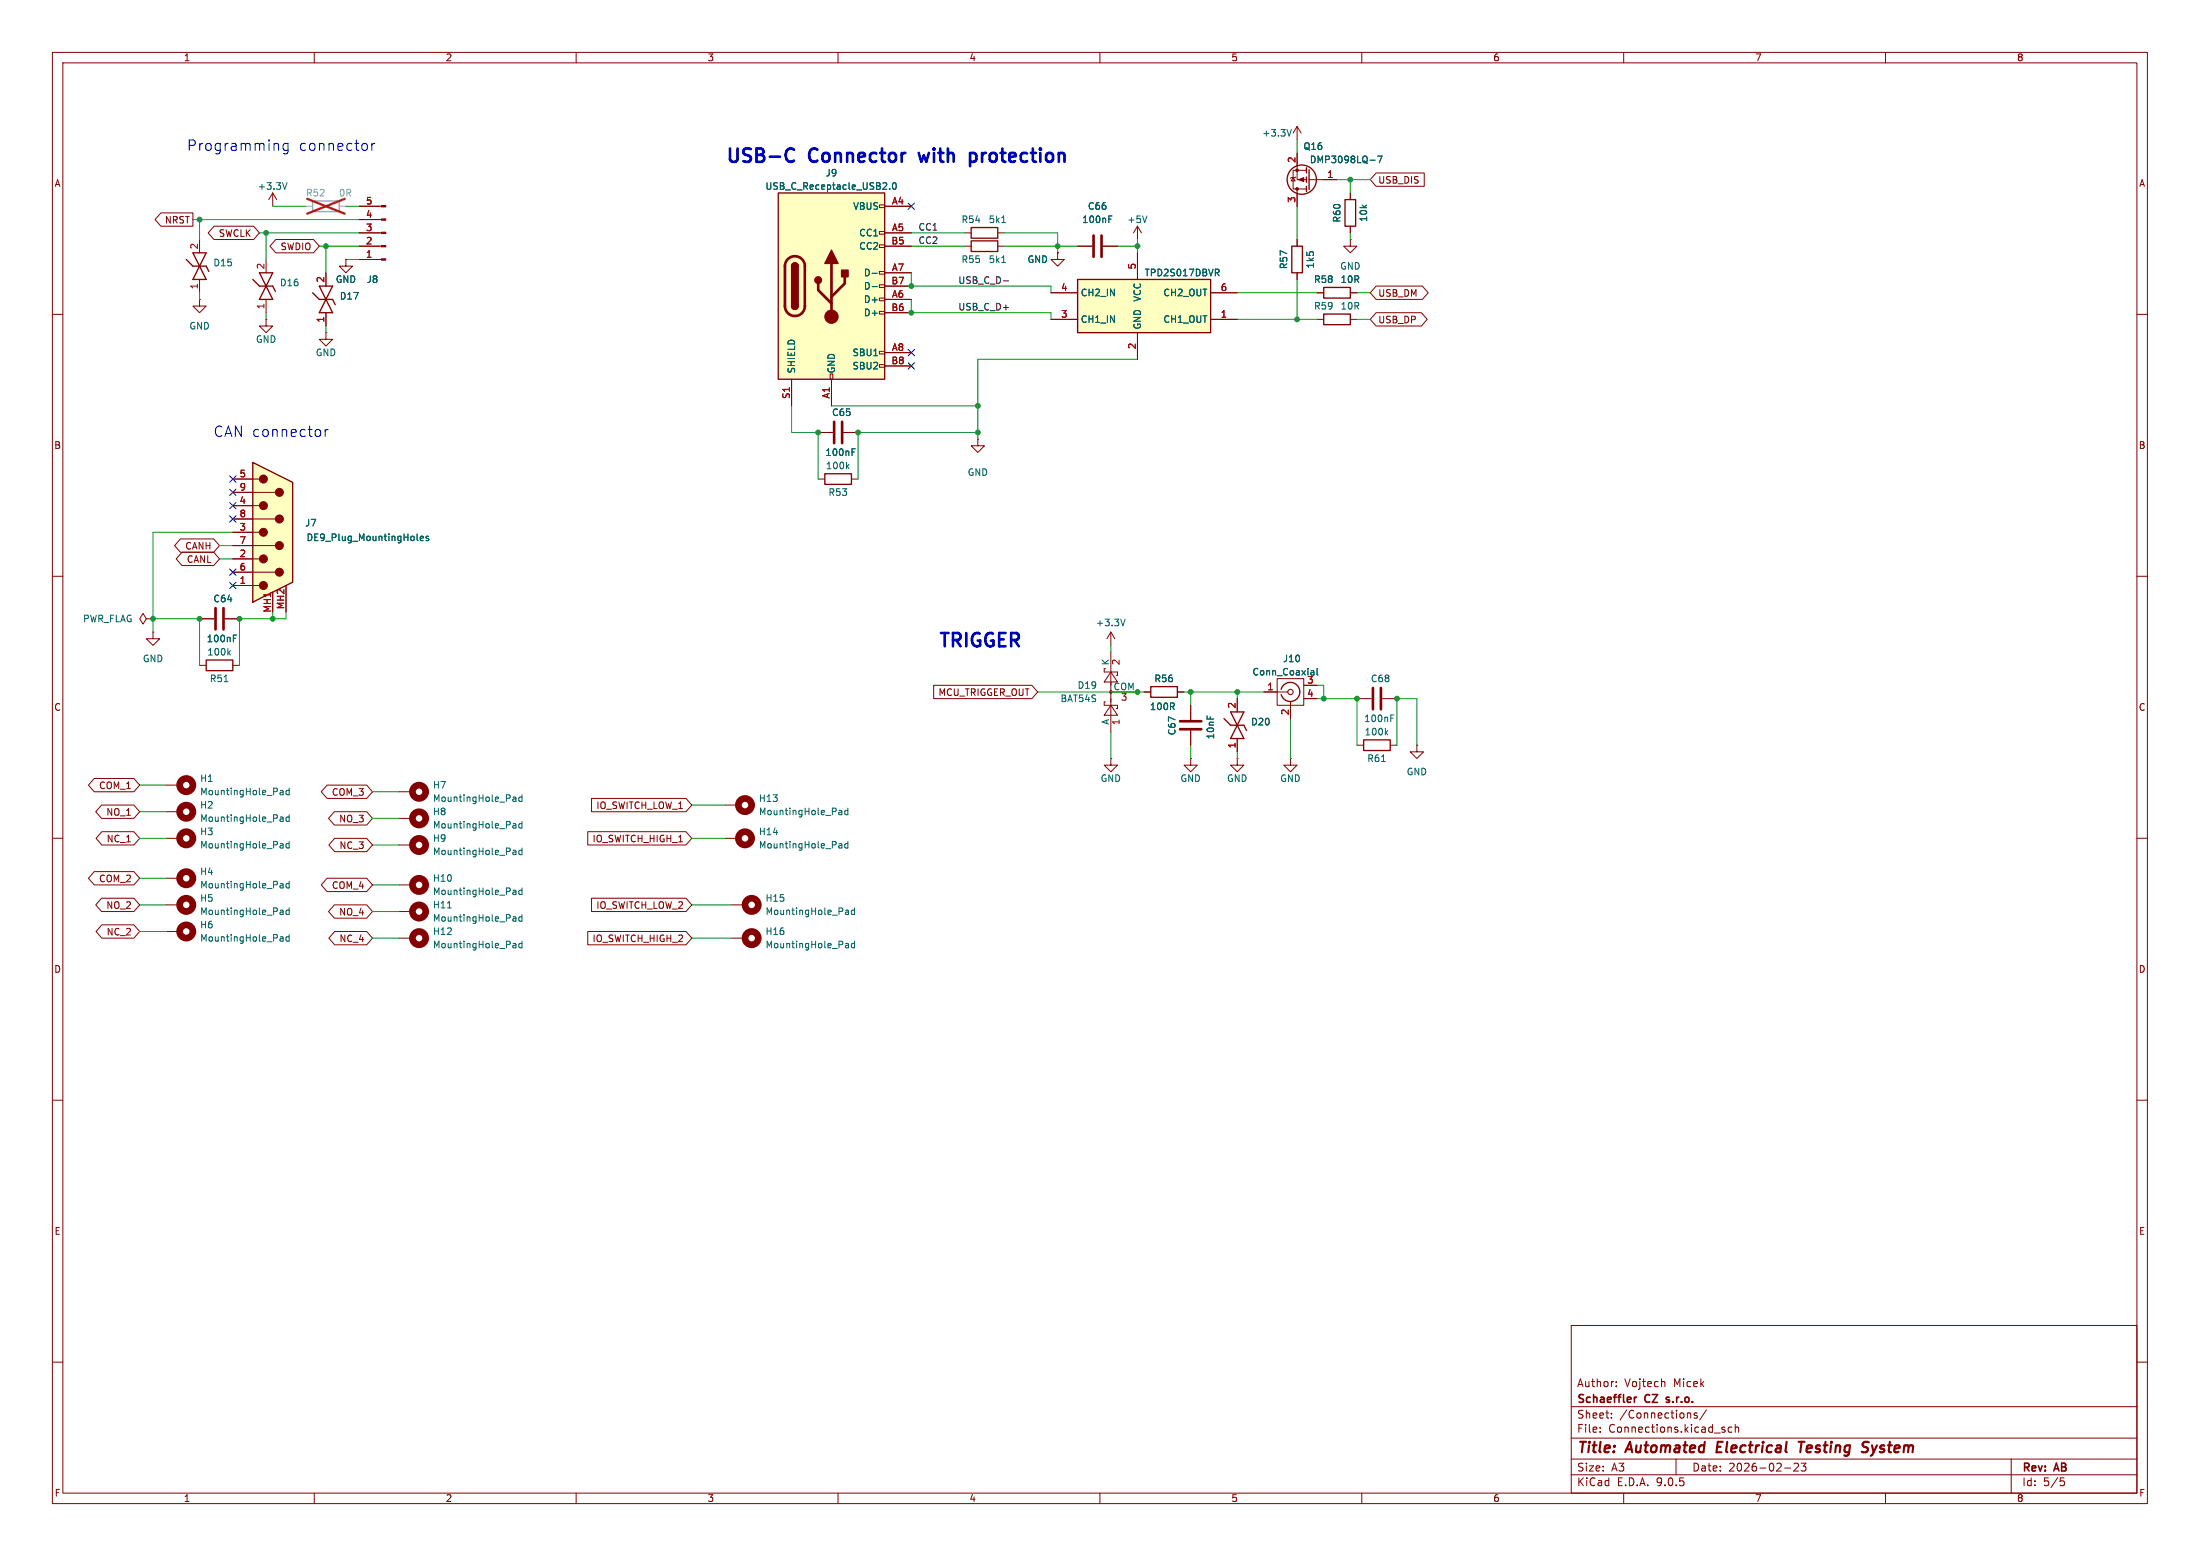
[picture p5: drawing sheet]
<svg xmlns="http://www.w3.org/2000/svg" width="297mm" height="210mm" viewBox="0 0 297 210" stroke-linecap="round" stroke-linejoin="round" font-family="sans-serif">
<g fill="none" stroke="#840000" stroke-width=".14">
<path d="M7.1 7.1h282.8v195.8h-282.8zM8.5 8.5h280v193h-280zM42.4 7.1v1.4M77.8 7.1v1.4M113.1 7.1v1.4M148.5 7.1v1.4M183.8 7.1v1.4M219.2 7.1v1.4M254.6 7.1v1.4M26.9 32.3v1.8M26.9 37.7v1.8M35.9 35v1.8"/>
<path d="M130.2 31.4h.9M130.2 33.2h.9M134.7 31.4h.9M134.7 33.2h.9M175.1 32.3v.9M175.1 36.8v.9M7.1 42.4h1.4M26.9 40.4v.9h.9l-.9 .9-.9-.9h.9M26.9 40.4h.1M35.9 40.4v1.8M44 44.9v.9h.9l-.9 .9-.9-.9h.9M44 44.9h.1"/>
<path d="M288.5 42.4h1.4M7.1 77.8h1.4M288.5 77.8h1.4M20.7 85.3v.9h.9l-.9 .9-.9-.9h.9M20.7 85.3h.1M154.5 93.4h.9M158.9 93.4h.9M160.7 95.2v2M160.7 98.6v2M167 94.3v1.8M167 99.7v1.8M170.6 93.4h3.3"/>
<path d="M172.4 91.6h3.6v3.6h-3.6zM174.2 94.6v2.4M176 92.5h1.8M176 94.3h1.8M7.1 113.1h1.4M22.5 118.5h1.7M97.9 108.7h1.8M97.9 113.1h1.8M167 102.4v.9h.9l-.9 .9-.9-.9h.9M167 102.4h.1M174.2 102.4v.9h.9l-.9 .9-.9-.9h.9M174.2 102.4h.1"/>
<path d="M191.3 100.6v.9h.9l-.9 .9-.9-.9h.9M191.3 100.6h.1M288.5 113.1h1.4M98.8 122.1h1.8M7.1 148.5h1.4M288.5 148.5h1.4M212.1 178.9h76.4v22.6h-76.4zM7.1 183.8h1.4M212.1 199h76.4M212.1 196.9h76.4M212.1 194.1h76.4M212.1 189.9h76.4"/>
<path d="M216 193.2v.1M216 192.7v.1M217.5 191.3v.1M217.5 190.7v.1M218.2 187.1v.1M218.2 186.5v.1M224.6 186.5l.2 .1v.6M226.3 196.9v2.1M228.2 190.7l.1 .7M229.1 190.7h-.2l-.2 .1 .1 .2 .3 .1v.3h-.4M230.4 190.3l-.9 1.4M232.6 193h.2l.1 .2-.2 .1h-.2"/>
<path d="M232.6 192.6l.2 .1M233.8 192.7l-.3-.1-.2 .2 .1 .5h.4M234.3 192.7l.1-.1 .3 .1v.6M234.3 192.2v1.1M240.9 198.1h.8M242.2 197.6l.4-.1 .1 .1 .1 .2-.7 .7h.7M243.2 197.5h.6l-.3 .4 .3 .1v.4l-.2 .1-.4-.1M271.5 196.9v4.6M278.2 199.5h.5M278.3 199.9h.2l.2 .2-.1 .4h-.3M288.5 183.8h1.4M42.4 201.5v1.4"/>
<path d="M77.8 201.5v1.4M113.1 201.5v1.4M148.5 201.5v1.4M183.8 201.5v1.4M219.2 201.5v1.4M254.6 201.5v1.4"/>
<circle cx="174.2" cy="93.4" r=".36"/>
</g>
<path d="M231.9 194.6l-.2 1.4h.7M242.8 194.6h.8M243.2 194.6l-.2 1.4M251.7 195.3l.4 .1a.36 .36 0 0 1 .1 .4 .36 .36 0 0 1-.3 .2h-.4M251.8 194.6l.5 .1M252.7 196.4l-.2 .1" fill="none" stroke="#840000" stroke-width=".28"/>
<path d="M220.6 188.6v.7M220.9 188.6h-.2l-.1 .2M224.9 189.2l.1 .1M225 188.6v.3" fill="none" stroke="#840000" stroke-width=".21"/>
<g fill="none" stroke="#840000" stroke-width=".9">
<circle cx="25.1" cy="118.5" r=".9"/>
<circle cx="100.6" cy="113.1" r=".9"/>
<circle cx="100.6" cy="108.7" r=".9"/>
<circle cx="101.5" cy="122.1" r=".9"/>
</g>
<g fill="none" stroke="#006464" stroke-width=".14">
<path d="M135.2 30h.5M135.2 35.4h.5M177.1 90.5l.3 .1v.5M177.4 90.7l-.3 .1M177.8 90.2v.8l.1 .1M37.9 119.2l.3 .1v.5M38.2 119.8h-.3M38.2 119.5h-.3M39 119.3l-.2-.1-.2 .2 .1 .4h.3M39 118.9v.9M113.4 109.4l.3 .1v.5M113.4 113.9l.3 .1v.5"/>
<path d="M113.7 109.9l-.3 .1M113.7 109.6h-.3M113.7 114.4l-.3 .1M113.7 114.1h-.3M114.5 109.4h-.3l-.2 .1 .1 .4h.4M114.5 109.1v.9M114.5 113.6v.9M114.5 113.9h-.3l-.2 .1 .1 .4h.4M114.3 122.8l.2 .1 .1 .5M114.6 123.4h-.3M114.6 123.1h-.3M115.4 122.9l-.3-.1-.2 .2 .1 .4h.4"/>
<path d="M115.4 122.5v.9"/>
</g>
<path d="M25.1 35l.9 .9h1.8l.4 .7M26 34.1h1.8l-1.8 3.6h1.8zM34.1 37.7l.9 .9h1.8l.4 .7M35 36.8h1.8l-1.8 3.6h1.8zM131.1 30.7h3.6v1.4h-3.6zM131.1 32.5h3.6v1.4h-3.6zM174.4 33.2h1.4v3.6h-1.4zM155.4 92.7h3.5v1.4h-3.5zM165.2 97l.9 .9h1.8l.4 .7M166.1 96.1h1.8l-1.8 3.6h1.8zM173 93a1.28 1.28 0 0 1 1.9-.7 1.28 1.28 0 0 1 0 2.1 1.28 1.28 0 0 1-1.9-.7" fill="none" stroke="#840000" stroke-width=".18"/>
<path d="M159.3 97.3h2.9M159.3 98.4h2.9" fill="none" stroke="#840000" stroke-width=".36"/>
<path d="M105.1 26h14.3v25.2h-14.3z" fill="#ffffc2"/>
<g fill="none" stroke="#840000" stroke-width=".14">
<path d="M44 36.8v1.8M46.7 35v.9h.9l-.9 .9-.9-.9h.9M46.7 35h.1M48.5 27.8h3M48.5 31.4h3M48.5 33.2h3M48.5 35h3M48.5 29.6h3M118.7 27.7h.7v.3h-.7zM118.7 31.3h.7v.3h-.7zM118.7 33h.7v.4h-.7zM118.7 36.6h.7v.4h-.7z"/>
<path d="M118.7 38.4h.7v.4h-.7zM119.4 27.8h3.6M119.4 31.4h3.6M119.4 33.2h3.6M119.4 36.8h3.6M119.4 38.6h3.6M142.8 34.1v.9h.9l-.9 .9-.9-.9h.9M142.8 34.1h.1M35.9 43.1v.9h.9l-.9 .9-.9-.9h.9M35.9 43.1h.1M44 42.2v1.8M106.9 51.2v3.6"/>
<path d="M110.5 58.4h1.9M112.1 50.5h.3v.7h-.3zM112.3 51.2v3.6M113.9 58.4h1.9M118.7 40.2h.7v.4h-.7zM118.7 42h.7v.4h-.7zM118.7 47.4h.7v.4h-.7zM118.7 49.2h.7v.4h-.7zM119.4 40.4h3.6M119.4 42.2h3.6M119.4 47.6h3.6M119.4 49.4h3.6"/>
<path d="M132 59.3v.9h.9l-.9 .9-.9-.9h.9M132 59.3h.1M110.5 64.7h.9M114.9 64.7h.9M19.8 83.5l-.5-.7-.4 .7 .4 .7 .5-.7h.9M20.7 83.5h.1M150 85.3l-.6 .9M150 85.3l.5 .9M150 85.3v1.8M183.2 94.3h2M186.6 94.3h2M22.5 113.1h1.7"/>
<path d="M22.5 109.6h1.7M22.5 106h1.7M53.9 110.5h1.8M53.9 106.9h1.8M53.9 114h1.8M53.9 119.4h1.8M160.7 102.4v.9h.9l-.9 .9-.9-.9h.9M160.7 102.4h.1M183.2 100.6h.9M187.7 100.6h.9M22.5 122.1h1.7M53.9 123h1.8"/>
</g>
<path d="M42.2 39.5l.9 .9h1.8l.4 .7M43.1 38.6h1.8l-1.8 3.6h1.8zM105.1 26h14.3v25.2h-14.3zM106.9 35.9a.45 .45 0 0 1 .4-.4 .45 .45 0 0 1 .5 .4M106.9 41.3a.45 .45 0 0 0 .4 .5 .45 .45 0 0 0 .5-.5M111.4 63.9h3.5v1.5h-3.5zM184.1 99.9h3.6v1.4h-3.6z" fill="none" stroke="#840000" stroke-width=".18"/>
<path d="M106.4 35a1.35 1.35 0 0 1 1.4-.3 1.35 1.35 0 0 1 .9 1.2v5.4a1.35 1.35 0 0 1-1.4 1.3 1.35 1.35 0 0 1-1.3-1.3v-5.5l.1-.4zM110.5 38.3v.9l1.8 1.7M112.3 35.6v7.1M114 37.4v.9l-1.7 1.8M112.6 56.9v2.9M113.7 56.9v2.9M185.3 92.9v2.8M186.4 92.9v2.8" fill="none" stroke="#840000" stroke-width=".36"/>
<g fill="#840000" stroke="#840000" stroke-width=".18">
<path d="M106.9 35.9h.9v5.4h-.9z"/>
<path d="M107 35.6a.45 .45 0 0 1 .5-.1 .45 .45 0 0 1 .3 .4h-.9z"/>
<path d="M106.9 41.3h.9a.45 .45 0 0 1-.5 .5 .45 .45 0 0 1-.4-.5z"/>
<path d="M112.3 33.8l.8 1.8h-1.7z"/>
<path d="M113.6 36.5h.9v.9h-.9z"/>
<circle cx="110.5" cy="37.8" r=".45"/>
</g>
<g fill="#840000" stroke="#840000" stroke-width=".14">
<path d="M51.5 34.9h.6v.2h-.6z"/>
<path d="M51.5 33.1h.6v.2h-.6z"/>
<path d="M51.5 31.3h.6v.2h-.6z"/>
<path d="M51.5 29.5h.6v.2h-.6z"/>
<path d="M51.5 27.7h.6v.2h-.6z"/>
<circle cx="112.3" cy="42.7" r=".9"/>
</g>
<g fill="none" stroke="#006464" stroke-width=".14">
<path d="M117.7 36.9h.7M117.7 38.7h.7M120.1 25.5v.1M120.6 24.7h.1a.48 .48 0 0 1 .3 .4 .48 .48 0 0 1-.3 .5 .6 .6 0 0 1-.1-.9zM114.4 62.9l.2 .4M114.6 62.7l-.3 .3M115 61h.3M115 60.6h.5M151.9 83.6l-.3 .9M187.1 98.8l.3 .4M187.4 98.6l-.4 .3M187.8 96.9h.3"/>
<path d="M187.8 96.5h.4M37.9 106.7l.3 .1v.5M37.9 110.3l.3 .1v.5M37.9 113.9l.3 .1v.5M38.2 114.4l-.3 .1M38.2 114.1h-.3M38.2 110.8l-.3 .1M38.2 110.5h-.3M38.2 107.2l-.3 .1M38.2 106.9h-.3M39 106.4v.9M39 110v.9"/>
<path d="M39 113.6v.9M39 106.7h-.2l-.2 .1 .1 .4h.3M39 110.3h-.2l-.2 .1 .1 .4h.3M39 113.9h-.2l-.2 .1 .1 .4h.3M69.4 107.6h.2l.1 .6M69.4 111.2h.2l.1 .6M69.4 114.8h.2l.1 .6M69.7 111.7l-.3 .1M69.7 111.4h-.3M69.7 108.1l-.3 .1M69.7 107.8h-.3M69.7 115.3l-.3 .1"/>
<path d="M69.7 115h-.3M70.5 111.2h-.3l-.2 .1 .1 .4h.4M70.5 107.3v.9M70.5 110.9v.9M70.5 114.5v.9M70.5 119.8v.9M70.5 107.6h-.3l-.2 .1 .1 .4h.4M70.5 114.8h-.3l-.2 .1 .1 .4h.4M186.5 102.8h.5M37.9 122.8l.3 .1v.5M38.2 123.4h-.3M38.2 123.1h-.3"/>
<path d="M39 122.9l-.2-.1-.2 .2 .1 .4h.3M39 122.5v.9M60.4 122.5h.5M69.4 120.1l.2 .1 .1 .5M69.4 123.7l.2 .1 .1 .5M69.7 120.7h-.3M69.7 120.4h-.3M69.7 124.3h-.3M69.7 123.9l-.3 .1M70.5 123.4v.9M70.5 120.2l-.3-.1-.2 .2 .1 .4h.4M70.5 123.8l-.3-.1-.2 .2 .1 .4h.4"/>
</g>
<g fill="none" stroke="#840000" stroke-width=".9">
<circle cx="25.1" cy="113.1" r=".9"/>
<circle cx="25.1" cy="106" r=".9"/>
<circle cx="25.1" cy="109.6" r=".9"/>
<circle cx="56.6" cy="114" r=".9"/>
<circle cx="56.6" cy="106.9" r=".9"/>
<circle cx="56.6" cy="119.4" r=".9"/>
<circle cx="56.6" cy="110.5" r=".9"/>
<circle cx="25.1" cy="122.1" r=".9"/>
<circle cx="56.6" cy="123" r=".9"/>
</g>
<path d="M34.1 62.4l5.4 2.7v13.5l-5.4 2.7z" fill="#ffffc2"/>
<g fill="none" stroke="#840000" stroke-width=".14">
<path d="M36.8 26v1.8M36.8 26l-.5 .9M36.8 26l.6 .9M145.5 33.2h2M148.9 33.2h2M153.6 30.5l-.6 .9M153.6 30.5l.5 .9M153.6 30.5v1.8M31.4 64.7h3.6M31.4 66.5h5.8M31.4 68.2h3.6M31.4 70h5.8"/>
<path d="M31.4 71.8h3.6M31.4 73.6h5.8M31.4 75.4h3.6M31.4 77.2h5.8M31.4 79h3.6M36.8 79.9v2.7M38.6 79v3.6M26.9 89.8h.9M26.9 83.5h2M30.4 83.5h1.9M31.4 89.8h.9M149.2 94.7h-.1v.5h1.8v.4h-.2"/>
<path d="M149.2 90.2h-.1v.5h1.8v.4h-.2M150 95.2l.9 1.3h-1.8zM150 90.7l.9 1.3h-1.8zM150 88v10.8M150 93.4h3.6M150 102.4v.9h.9l-.9 .9-.9-.9h.9M150 102.4h.1M22.5 125.7h1.7M53.9 126.6h1.8M98.8 126.6h1.8"/>
</g>
<path d="M34.1 62.4l5.4 2.7v13.5l-5.4 2.7zM27.8 89.1h3.6v1.4h-3.6z" fill="none" stroke="#840000" stroke-width=".18"/>
<g fill="#840000" stroke="#840000" stroke-width=".14">
<circle cx="35.6" cy="64.7" r=".54"/>
<circle cx="35.6" cy="68.2" r=".54"/>
<circle cx="35.6" cy="71.8" r=".54"/>
<circle cx="35.6" cy="75.4" r=".54"/>
<circle cx="35.6" cy="79" r=".54"/>
<circle cx="37.7" cy="66.5" r=".54"/>
<circle cx="37.7" cy="70" r=".54"/>
<circle cx="37.7" cy="73.6" r=".54"/>
<circle cx="37.7" cy="77.2" r=".54"/>
<circle cx="150" cy="93.4" r=".18"/>
</g>
<g fill="none" stroke="#006464" stroke-width=".14">
<path d="M38.7 24.7l-.3 .9M149.7 29.6h.3M149.7 29.1h.4M154.8 29.1l-.3 .9M56.4 72.9v.1M56.7 72.7l.5-.1-.1-.2h-.2l-.2 .1 .1 .4h.3M57.8 72.4h-.2l-.1 .1 .1 .1 .2 .1v.2h-.3M30.3 92h.5M30.9 88.1l.2 .3M31.1 87.8l-.3 .4M31.5 86.1h.3M31.5 85.7h.4"/>
<path d="M37.9 126.4l.3 .1v.5M38.2 127h-.3M38.2 126.6l-.3 .1M39 126.5l-.2-.1-.2 .2 .1 .4h.3M39 126.1v.9M69.4 127.3l.2 .1 .1 .5M69.7 127.9h-.3M69.7 127.5l-.3 .1M70.5 127.4l-.3-.1-.2 .2 .1 .4h.4M70.5 127v.9M114.3 127.3l.2 .1 .1 .5M114.6 127.9h-.3"/>
<path d="M114.6 127.5l-.3 .1M115.4 127.4l-.3-.1-.2 .2 .1 .4h.4M115.4 127v.9"/>
</g>
<g fill="none" stroke="#840000" stroke-width=".9">
<circle cx="25.1" cy="125.7" r=".9"/>
<circle cx="56.6" cy="126.6" r=".9"/>
<circle cx="101.5" cy="126.6" r=".9"/>
</g>
<path d="M42.2 27.1h3.6v1.5h-3.6z" fill="none" stroke="#a1a1a1" stroke-width=".18"/>
<path d="M41.3 27.8h.9M45.8 27.8h.9" fill="none" stroke="#a1a1a1" stroke-width=".14"/>
<path d="M41.5 26.8l5 2M46.5 26.8l-5 2" fill="none" stroke="#e12e31" stroke-width=".32"/>
<path d="M147.6 31.8v2.9M148.7 31.8v2.9M29.1 82.1v2.9M30.2 82.1v2.9" fill="none" stroke="#840000" stroke-width=".36"/>
<path d="M145.5 37.7h17.9v7.2h-17.9z" fill="#ffffc2"/>
<g fill="none" stroke="#840000" stroke-width=".18">
<path d="M145.5 37.7h17.9v7.2h-17.9zM176.4 22.6v.7M176.4 23.9v.7M176.4 25.1v.8M176.7 22.9v2.7M178.7 38.8h3.6v1.4h-3.6zM181.6 26.9h1.4v3.6h-1.4zM178.7 42.4h3.6v1.4h-3.6z"/>
<circle cx="175.7" cy="24.2" r="1.98"/>
</g>
<g fill="none" stroke="#840000" stroke-width=".14">
<path d="M175.1 17.1l-.5 .9M175.1 17.1l.5 .9M175.1 17.1v1.8M21.7 28.7h4.3v1.8h-4.3l-.8-.9zM28.9 30.5h5.3l.8 .9-.8 .9h-5.3l-.8-.9zM37.2 32.3h5.1l.8 .9-.8 .9h-5.1l-.8-.9zM44 36.8v1.8M46.7 35h.1M48.5 27.8h2.7M48.5 31.4h2.7M48.5 33.2h2.7M48.5 35h2.7"/>
<path d="M48.5 29.6h2.7M119.4 27.8h3.6M119.4 31.4h3.6M119.4 33.2h3.6M119.4 36.8h3.6M119.4 38.6h3.6M141.9 39.5h3.6M142.8 34.1h.1M145.5 33.2h2M148.9 33.2h2M153.6 34.1v3.6M163.4 39.5h3.6"/>
<path d="M174.6 24l.2 .4h-.5zM174.9 23.9l-.7 .2M175.1 20.7v3.5h1.3M175.1 25.5v2.3M175.1 32.3v.9M175.1 36.8v.9M176.4 23h-1.8v2.5h1.8M176.7 24.2h3.8M177.8 39.5h.9M182.3 32.3v.9h.9l-.9 .9-.9-.9h.9M182.3 32.3h.1M182.3 39.5h.9"/>
<path d="M182.3 26v.9M182.3 30.5v.9M185.8 38.6h6.2l.8 .9-.8 .9h-6.2l-.8-.9zM185.8 23.3h6.5v1.8h-6.5l-.8-.9zM44 42.2v1.8M106.9 51.2v3.6M110.5 58.4h1.9M112.3 51.2v3.6M113.9 58.4h1.9M119.4 40.4h3.6M119.4 42.2h3.6M119.4 47.6h3.6"/>
<path d="M119.4 49.4h3.6M141.9 43.1h3.6M153.6 44.9v3.6M163.4 43.1h3.6M177.8 43.1h.9M182.3 43.1h.9M185.8 42.2h6.1l.8 .9-.8 .9h-6.1l-.8-.9zM24.4 72.7h4.4l.8 .9-.8 .9h-4.4l-.8-.9zM24.6 74.5h4.2l.8 .9-.8 .9h-4.2l-.8-.9zM31.4 64.7h2.7M31.4 66.5h2.7M31.4 68.2h2.7"/>
<path d="M31.4 70h2.7M31.4 71.8h2.7M31.4 73.6h2.7M31.4 75.4h2.7M31.4 77.2h2.7M31.4 79h2.7M36.8 79.9v2.7M38.6 79v3.6M26.9 83.5h2M30.4 83.5h1.9M126 92.5h13.3l.8 .9-.8 .9h-13.3zM154.5 93.4h.9"/>
<path d="M158.9 93.4h.9M160.7 95.2v2M160.7 98.6v2M167 94.3v1.8M167 99.7v1.8M170.6 93.4h1.8M174.2 95.2v1.8M176 92.5h1.8M176 94.3h1.8M12.7 105.1h5.4l.8 .9-.8 .9h-5.4l-.8-.9zM12.7 117.6h5.4l.8 .9-.8 .9h-5.4l-.8-.9zM13.7 108.7h4.4l.8 .9-.8 .9h-4.4l-.8-.9z"/>
<path d="M13.8 112.3h4.3l.8 .8-.8 .9h-4.3l-.8-.9zM44.2 106h5.3l.8 .9-.8 .9h-5.3l-.8-.9zM44.2 118.5h5.3l.8 .9-.8 .9h-5.3l-.8-.9zM45.1 109.6h4.4l.8 .9-.8 .9h-4.4l-.7-.9zM45.2 113.1h4.3l.8 .9-.8 .9h-4.3l-.8-.9zM79.3 112.3h13.3l.8 .8-.8 .9h-13.3zM79.9 107.8h12.7l.8 .9-.8 .9h-12.7zM13.7 121.2h4.4l.8 .9-.8 .9h-4.4l-.8-.9zM13.8 124.8h4.3l.8 .9-.8 .9h-4.3l-.8-.9zM45.1 122.1h4.4l.8 .9-.8 .9h-4.4l-.7-.9zM45.2 125.7h4.3l.8 .9-.8 .9h-4.3l-.8-.9zM79.3 125.7h13.3l.8 .9-.8 .9h-13.3z"/>
<path d="M79.9 121.2h12.7l.8 .9-.8 .9h-12.7z"/>
</g>
<g fill="none" stroke="#006464" stroke-width=".14">
<path d="M174.3 17.5l-.3 .9M117.7 36.9h.7M117.7 38.7h.7M120.1 25.5v.1M120.6 24.7h.1a.48 .48 0 0 1 .3 .4 .48 .48 0 0 1-.3 .5 .6 .6 0 0 1-.1-.9zM149.7 29.6h.3M149.7 29.1h.4M164.3 36.8l.3 .4M164.4 36.3l.2 .2-.1 .2-.1 .1M185 21.6h.6M186 21.1h.6l-.4 .9M56.4 72.9v.1"/>
<path d="M56.7 72.7l.5-.1-.1-.2h-.2l-.2 .1 .1 .4h.3M57.8 72.4h-.2l-.1 .1 .1 .1 .2 .1v.2h-.3M115 61h.3M115 60.6h.5M31.5 86.1h.3M31.5 85.7h.4M177.1 90.5l.3 .1v.5M177.4 90.7l-.3 .1M177.8 90.2v.8l.1 .1"/>
</g>
<g fill="#840000" stroke="#840000" stroke-width=".14">
<path d="M175.3 24.2l.7-.2v.5z"/>
<circle cx="175.1" cy="25.5" r=".18"/>
<circle cx="175.1" cy="23" r=".18"/>
</g>
<path d="M135.5 37.9h.6" fill="none" stroke="#0f0f0f" stroke-width=".14"/>
<g fill="none" stroke="#009600" stroke-width=".14">
<path d="M175.1 18.9v1.8M26 29.6h22.5M26.9 29.6v2.7M26.9 39.5v.9M35 31.4h13.5M35.9 31.4v3.6M36.8 27.8h4.5M43.1 33.2h5.4M44 33.2v3.6M46.7 35h1.8M46.7 27.8h1.8M123 31.4h7.2"/>
<path d="M123 33.2h7.2M123 36.8v1.8h18.9v.9M135.6 31.4h7.2v2.7M135.6 33.2h9.9M150.9 33.2h2.7M153.6 32.3v1.8M167 39.5h10.8M175.1 27.8v4.5M175.1 37.7v5.4M180.5 24.2h4.5M182.3 24.2v1.8M182.3 31.4v.9"/>
<path d="M183.2 39.5h1.8M35.9 42.2v.9M44 44v.9M106.9 54.8v3.6h3.6v6.3M112.3 54.8h19.7M123 40.4v1.8h18.9v.9M132 58.4h-16.2v6.3M153.6 48.5h-21.6v10.8M167 43.1h10.8M183.2 43.1h1.8M29.6 75.4h1.8M29.6 73.6h1.8"/>
<path d="M31.4 71.8h-10.7v13.5M20.7 83.5h6.2v6.3M36.8 82.6v.9M38.6 82.6v.9h-6.3v6.3M140.1 93.4h14.4M150 87.1v.9M150 98.8v3.6M159.8 93.4h10.8M160.7 93.4v1.8M167 93.4v.9M174.2 97v5.4M177.8 94.3h5.4v6.3"/>
<path d="M177.8 92.5h.9v1.8M18.9 113.1h3.6M18.9 118.5h3.6M18.9 109.6h3.6M18.9 106h3.6M50.3 114h3.6M50.3 106.9h3.6M50.3 110.5h3.6M50.3 119.4h3.6M93.4 113.1h4.5M93.4 108.7h4.5M160.7 100.6v1.8"/>
<path d="M167 101.5v.9M188.6 100.6v-6.3h2.7v6.3M18.9 122.1h3.6M18.9 125.7h3.6M50.3 123h3.6M50.3 126.6h3.6M93.4 122.1h5.4M93.4 126.6h5.4"/>
</g>
<g fill="none" stroke="#000084" stroke-width=".14">
<path d="M122.6 27.4l.9 .9M123.5 27.4l-.9 .9M122.6 47.2l.9 .8M122.6 49l.9 .8M123.5 47.2l-.9 .8M123.5 49l-.9 .8M31 66l.9 .9M31 64.2l.9 .9M31 69.6l.9 .9M31 78.6l.9 .9M31 67.8l.9 .9M31 76.8l.9 .9"/>
<path d="M31.9 66l-.9 .9M31.9 64.2l-.9 .9M31.9 69.6l-.9 .9M31.9 78.6l-.9 .9M31.9 67.8l-.9 .9M31.9 76.8l-.9 .9"/>
</g>
<path d="M106.4 20.1a.63 .63 0 0 1 .8 .1M107.2 21.7a.63 .63 0 0 1-.8 .1M124 20.6l.4 1.2M131 20.6v1.8M131 20.7l.5-.1 .3 .4M131.8 21.5l-.3 .3h-.5" fill="none" stroke="#0000c2" stroke-width=".36"/>
<path d="M37.5 19.4l.1 .9M38.9 19.4v1.1a.38 .38 0 0 1-.6 .2M38.9 19.4h-.4l-.3 .2v.4l.1 .2h.6M50.2 19.4v.9M50.6 19.4h-.3l-.1 .2M43.9 58v.9M44.3 58h-.3l-.1 .2" fill="none" stroke="#0000c2" stroke-width=".14"/>
<g fill="#009600" stroke="#009600" stroke-width=".14">
<circle cx="132" cy="58.4" r=".32"/>
<circle cx="132" cy="54.8" r=".32"/>
<circle cx="123" cy="38.6" r=".32"/>
<circle cx="123" cy="42.2" r=".32"/>
<circle cx="142.8" cy="33.2" r=".32"/>
<circle cx="26.9" cy="29.6" r=".32"/>
<circle cx="44" cy="33.2" r=".32"/>
<circle cx="35.9" cy="31.4" r=".32"/>
<circle cx="115.8" cy="58.4" r=".32"/>
<circle cx="110.5" cy="58.4" r=".32"/>
<circle cx="153.6" cy="93.4" r=".32"/>
<circle cx="36.8" cy="83.5" r=".32"/>
<circle cx="20.7" cy="83.5" r=".32"/>
<circle cx="26.9" cy="83.5" r=".32"/>
<circle cx="32.3" cy="83.5" r=".32"/>
<circle cx="175.1" cy="43.1" r=".32"/>
<circle cx="182.3" cy="24.2" r=".32"/>
<circle cx="153.6" cy="33.2" r=".32"/>
<circle cx="188.6" cy="94.3" r=".32"/>
<circle cx="160.7" cy="93.4" r=".32"/>
<circle cx="178.7" cy="94.3" r=".32"/>
<circle cx="167" cy="93.4" r=".32"/>
<circle cx="183.2" cy="94.3" r=".32"/>
</g>
<g font-size="2.5" fill="#0000c2">
<text x="97.9" y="22.1">USB-C</text>
<text x="109.4" y="22.1">Connector</text>
<text x="125" y="22.1">with</text>
<text x="132.5" y="22.1">protection</text>
<text x="126.6" y="87.5">TRIGGER</text>
</g>
<g font-size="2" fill="#0000c2">
<text x="25.1" y="20.5">Programming</text>
<text x="40.3" y="20.5">connector</text>
<text x="28.7" y="59.1">CAN connector</text>
</g>
<g font-size="2" fill="#840000">
<text x="212.8" y="196.5">Title:</text>
<text x="219.7" y="196.5">Automated</text>
<text x="232.3" y="196.5">Electrical</text>
<text x="244" y="196.5">Testing</text>
<text x="253.1" y="196.5">System</text>
</g>
<g font-size="1.5" fill="#840000">
<text x="212.8" y="191.6">Sheet:</text>
<text x="212.8" y="189.6">Schaeffler</text>
<text x="212.8" y="187.4">Author:</text>
<text x="218.6" y="191.6">/Connections/</text>
<text x="219.3" y="187.4">Vojtech</text>
<text x="222.1" y="189.6">CZ</text>
<text x="225.4" y="189.6">s.r.o.</text>
<text x="226" y="187.4">Micek</text>
<text x="212.8" y="193.5">File:</text>
<text x="217.1" y="193.5">Connections.kicad_sch</text>
<text x="212.8" y="200.7">KiCad</text>
<text x="212.8" y="198.7">Size:</text>
<text x="217.5" y="198.7">A3</text>
<text x="218.3" y="200.7">E.D.A.</text>
<text x="223.7" y="200.7">9.0.5</text>
<text x="228.4" y="198.7">Date:</text>
<text x="233.3" y="198.7">2026-02-23</text>
<text x="272.9" y="198.9">Rev:</text>
<text x="272.9" y="200.7">Id:</text>
<text x="275.8" y="200.7">5/5</text>
<text x="277.4" y="198.9">AB</text>
</g>
<g font-size="1.3" fill="#840000">
<text x="24.7" y="8.4">1</text>
<text x="60.1" y="8.4">2</text>
<text x="95.5" y="8.4">3</text>
<text x="130.8" y="8.4">4</text>
<text x="166.2" y="8.4">5</text>
<text x="201.5" y="8.4">6</text>
<text x="236.9" y="8.4">7</text>
<text x="272.2" y="8.4">8</text>
<text x="7.3" y="25.4">A</text>
<text x="186" y="24.9">USB_DIS</text>
<text x="288.7" y="25.4">A</text>
<text x="22.2" y="30.3">NRST</text>
<text x="29.5" y="32.1">SWCLK</text>
<text x="37.8" y="33.9">SWDIO</text>
<text x="186" y="40.2">USB_DM</text>
<text x="186" y="43.8">USB_DP</text>
<text x="7.2" y="60.7">B</text>
<text x="288.7" y="60.7">B</text>
<text x="24.9" y="74.3">CANH</text>
<text x="25.1" y="76.1">CANL</text>
<text x="126.6" y="94.1">MCU_TRIGGER_OUT</text>
<text x="7.2" y="96.1">C</text>
<text x="288.7" y="96.1">C</text>
<text x="13.3" y="106.6">COM_1</text>
<text x="44.7" y="107.5">COM_3</text>
<text x="14.3" y="110.2">NO_1</text>
<text x="14.3" y="113.8">NC_1</text>
<text x="45.7" y="111.1">NO_3</text>
<text x="79.9" y="113.8">IO_SWITCH_HIGH_1</text>
<text x="80.4" y="109.3">IO_SWITCH_LOW_1</text>
<text x="13.3" y="119.2">COM_2</text>
<text x="45.8" y="114.7">NC_3</text>
<text x="14.3" y="122.8">NO_2</text>
<text x="44.7" y="120.1">COM_4</text>
<text x="45.7" y="123.7">NO_4</text>
<text x="80.4" y="122.8">IO_SWITCH_LOW_2</text>
<text x="7.2" y="131.4">D</text>
<text x="14.3" y="126.4">NC_2</text>
<text x="45.8" y="127.3">NC_4</text>
<text x="79.9" y="127.3">IO_SWITCH_HIGH_2</text>
<text x="288.7" y="131.4">D</text>
<text x="7.3" y="166.8">E</text>
<text x="288.7" y="166.8">E</text>
<text x="7.3" y="202.1">F</text>
<text x="24.7" y="202.9">1</text>
<text x="60.1" y="202.9">2</text>
<text x="95.5" y="202.9">3</text>
<text x="130.8" y="202.9">4</text>
<text x="166.2" y="202.9">5</text>
<text x="201.5" y="202.9">6</text>
<text x="236.9" y="202.9">7</text>
<text x="272.2" y="202.9">8</text>
<text x="288.7" y="202.1">F</text>
</g>
<g font-size="1.3" fill="#006464">
<text x="111.4" y="24">J9</text>
<text x="170.3" y="18.6">+3.3V</text>
<text x="175.9" y="20.4">Q16</text>
<text x="176.8" y="22.2">DMP3098LQ-7</text>
<text x="34.7" y="25.8">+3.3V</text>
<text x="103.3" y="25.8">USB_C_Receptacle_USB2.0</text>
<text x="115.1" y="28.4">VBUS</text>
<text x="146.8" y="28.4">C66</text>
<text x="115.9" y="32">CC1</text>
<text x="115.9" y="33.8">CC2</text>
<text x="129.7" y="30.2">R54</text>
<text x="129.7" y="35.6">R55</text>
<text x="133.4" y="30.2">5k1</text>
<text x="133.4" y="35.6">5k1</text>
<text x="138.6" y="35.6">GND</text>
<text x="146" y="30.2">100nF</text>
<text x="152.1" y="30.2">+5V</text>
<text x="181.1" y="30.1" transform="rotate(-90 181.1 30.1)">R60</text>
<text x="184.7" y="30" transform="rotate(-90 184.7 30)">10k</text>
<text x="28.7" y="36.1">D15</text>
<text x="37.7" y="38.8">D16</text>
<text x="45.3" y="38.3">GND</text>
<text x="45.8" y="40.6">D17</text>
<text x="49.4" y="38.3">J8</text>
<text x="116.6" y="37.4">D-</text>
<text x="116.6" y="39.2">D-</text>
<text x="116.6" y="41">D+</text>
<text x="145.8" y="40.1">CH2_IN</text>
<text x="154.2" y="40.8" transform="rotate(-90 154.2 40.8)">VCC</text>
<text x="154.5" y="37.4">TPD2S017DBVR</text>
<text x="157" y="40.1">CH2_OUT</text>
<text x="173.9" y="36.4" transform="rotate(-90 173.9 36.4)">R57</text>
<text x="177.3" y="41.9">R59</text>
<text x="177.3" y="38.3">R58</text>
<text x="177.5" y="36.3" transform="rotate(-90 177.5 36.3)">1k5</text>
<text x="180.9" y="36.5">GND</text>
<text x="180.9" y="41.9">10R</text>
<text x="180.9" y="38.3">10R</text>
<text x="25.5" y="44.6">GND</text>
<text x="34.5" y="46.4">GND</text>
<text x="116.6" y="42.8">D+</text>
<text x="145.8" y="43.7">CH1_IN</text>
<text x="154.2" y="44.5" transform="rotate(-90 154.2 44.5)">GND</text>
<text x="157" y="43.7">CH1_OUT</text>
<text x="42.6" y="48.2">GND</text>
<text x="107.5" y="50.5" transform="rotate(-90 107.5 50.5)">SHIELD</text>
<text x="112.9" y="50.5" transform="rotate(-90 112.9 50.5)">GND</text>
<text x="115" y="48.2">SBU1</text>
<text x="115" y="50">SBU2</text>
<text x="112.3" y="56.3">C65</text>
<text x="111.4" y="61.7">100nF</text>
<text x="111.4" y="63.5">100k</text>
<text x="130.6" y="64.4">GND</text>
<text x="41.1" y="71.2">J7</text>
<text x="111.8" y="67.1">R53</text>
<text x="41.3" y="73.2">DE9_Plug_MountingHoles</text>
<text x="28.7" y="81.4">C64</text>
<text x="11.1" y="84.1">PWR_FLAG</text>
<text x="19.2" y="89.5">GND</text>
<text x="27.8" y="86.8">100nF</text>
<text x="27.9" y="88.6">100k</text>
<text x="147.9" y="84.7">+3.3V</text>
<text x="149.8" y="89.9" transform="rotate(-90 149.8 89.9)">K</text>
<text x="173.1" y="89.5">J10</text>
<text x="28.3" y="92.2">R51</text>
<text x="143.1" y="94.9">BAT54S</text>
<text x="145.4" y="93.1">D19</text>
<text x="150.3" y="93.2">COM</text>
<text x="155.2" y="96">100R</text>
<text x="155.8" y="92.2">R56</text>
<text x="169" y="91.3">Conn_Coaxial</text>
<text x="185" y="92.2">C68</text>
<text x="149.8" y="97.9" transform="rotate(-90 149.8 97.9)">A</text>
<text x="158.8" y="99.3" transform="rotate(-90 158.8 99.3)">C67</text>
<text x="164" y="99.9" transform="rotate(-90 164 99.9)">10nF</text>
<text x="168.8" y="98">D20</text>
<text x="184.1" y="97.6">100nF</text>
<text x="184.2" y="99.4">100k</text>
<text x="26.9" y="105.7">H1</text>
<text x="26.9" y="107.5">MountingHole_Pad</text>
<text x="58.4" y="106.6">H7</text>
<text x="148.5" y="105.7">GND</text>
<text x="159.3" y="105.7">GND</text>
<text x="165.6" y="105.7">GND</text>
<text x="172.8" y="105.7">GND</text>
<text x="184.5" y="103">R61</text>
<text x="189.8" y="104.8">GND</text>
<text x="26.9" y="112.9">H3</text>
<text x="26.9" y="109.3">H2</text>
<text x="26.9" y="111.1">MountingHole_Pad</text>
<text x="58.4" y="110.2">H8</text>
<text x="58.4" y="112">MountingHole_Pad</text>
<text x="58.4" y="108.4">MountingHole_Pad</text>
<text x="58.4" y="113.8">H9</text>
<text x="102.4" y="108.4">H13</text>
<text x="102.4" y="112.9">H14</text>
<text x="102.4" y="110.2">MountingHole_Pad</text>
<text x="26.9" y="118.2">H4</text>
<text x="26.9" y="114.7">MountingHole_Pad</text>
<text x="58.4" y="119.1">H10</text>
<text x="58.4" y="115.6">MountingHole_Pad</text>
<text x="102.4" y="114.7">MountingHole_Pad</text>
<text x="26.9" y="120">MountingHole_Pad</text>
<text x="26.9" y="121.8">H5</text>
<text x="26.9" y="123.6">MountingHole_Pad</text>
<text x="26.9" y="125.4">H6</text>
<text x="58.4" y="122.7">H11</text>
<text x="58.4" y="120.9">MountingHole_Pad</text>
<text x="58.4" y="124.5">MountingHole_Pad</text>
<text x="103.3" y="121.8">H15</text>
<text x="103.3" y="123.6">MountingHole_Pad</text>
<text x="26.9" y="127.2">MountingHole_Pad</text>
<text x="58.4" y="126.3">H12</text>
<text x="58.4" y="128.1">MountingHole_Pad</text>
<text x="103.3" y="126.3">H16</text>
<text x="103.3" y="128.1">MountingHole_Pad</text>
</g>
<g font-size="1.3" fill="#a90000">
<text x="174.9" y="22.1" transform="rotate(-90 174.9 22.1)">2</text>
<text x="49.3" y="29.5">4</text>
<text x="49.3" y="27.7">5</text>
<text x="120.3" y="27.7">A4</text>
<text x="174.9" y="27.4" transform="rotate(-90 174.9 27.4)">3</text>
<text x="179.1" y="24.1">1</text>
<text x="26.8" y="33.7" transform="rotate(-90 26.8 33.7)">2</text>
<text x="49.3" y="34.8">1</text>
<text x="49.3" y="33">2</text>
<text x="49.3" y="31.3">3</text>
<text x="120.3" y="33">B5</text>
<text x="120.3" y="31.3">A5</text>
<text x="26.8" y="39.1" transform="rotate(-90 26.8 39.1)">1</text>
<text x="35.7" y="41.8" transform="rotate(-90 35.7 41.8)">1</text>
<text x="35.7" y="36.4" transform="rotate(-90 35.7 36.4)">2</text>
<text x="43.8" y="38.2" transform="rotate(-90 43.8 38.2)">2</text>
<text x="120.3" y="38.4">B7</text>
<text x="120.3" y="36.6">A7</text>
<text x="120.3" y="40.2">A6</text>
<text x="143.2" y="39.3">4</text>
<text x="153.4" y="36.4" transform="rotate(-90 153.4 36.4)">5</text>
<text x="164.7" y="39.3">6</text>
<text x="43.8" y="43.6" transform="rotate(-90 43.8 43.6)">1</text>
<text x="120.3" y="42">B6</text>
<text x="120.3" y="47.4">A8</text>
<text x="143.2" y="42.9">3</text>
<text x="153.4" y="47.2" transform="rotate(-90 153.4 47.2)">2</text>
<text x="164.7" y="42.9">1</text>
<text x="106.7" y="53.9" transform="rotate(-90 106.7 53.9)">S1</text>
<text x="112.1" y="53.9" transform="rotate(-90 112.1 53.9)">A1</text>
<text x="120.3" y="49.2">B8</text>
<text x="32.3" y="64.5">5</text>
<text x="32.3" y="66.3">9</text>
<text x="32.3" y="68.1">4</text>
<text x="32.3" y="69.9">8</text>
<text x="32.3" y="71.7">3</text>
<text x="32.3" y="73.5">7</text>
<text x="32.3" y="75.3">2</text>
<text x="32.3" y="77">6</text>
<text x="32.3" y="78.8">1</text>
<text x="36.6" y="82.8" transform="rotate(-90 36.6 82.8)">MH1</text>
<text x="38.4" y="82.3" transform="rotate(-90 38.4 82.3)">MH2</text>
<text x="151.4" y="89.9" transform="rotate(-90 151.4 89.9)">2</text>
<text x="151.3" y="94.8">3</text>
<text x="166.8" y="95.7" transform="rotate(-90 166.8 95.7)">2</text>
<text x="171" y="93.2">1</text>
<text x="176.4" y="92.3">3</text>
<text x="176.4" y="94.1">4</text>
<text x="151.4" y="97.9" transform="rotate(-90 151.4 97.9)">1</text>
<text x="166.8" y="101.1" transform="rotate(-90 166.8 101.1)">1</text>
<text x="174" y="96.6" transform="rotate(-90 174 96.6)">2</text>
</g>
<g font-size="1.3" fill="#989898">
<text x="41.2" y="26.7">R52</text>
<text x="45.7" y="26.7">0R</text>
</g>
<g font-size="1.3" fill="#0f0f0f">
<text x="123.9" y="31.2">CC1</text>
<text x="123.9" y="33">CC2</text>
<text x="129.3" y="38.4">USB_C_D-</text>
<text x="129.3" y="42">USB_C_D+</text>
</g>
</svg>
